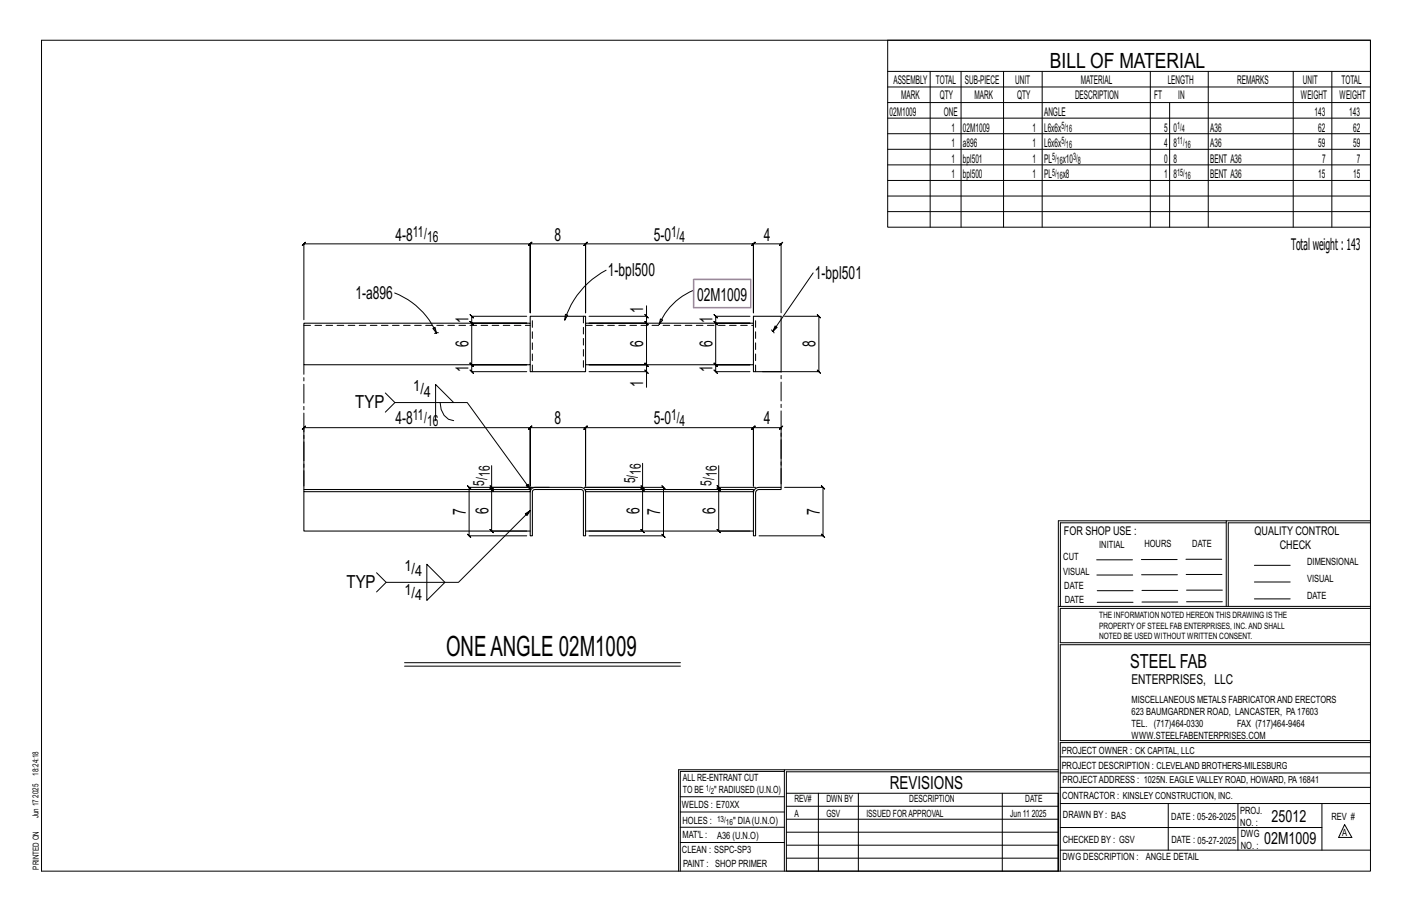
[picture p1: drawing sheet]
<svg xmlns="http://www.w3.org/2000/svg" width="432mm" height="279mm" viewBox="0 0 432 279" stroke-linecap="round" stroke-linejoin="round" font-family="sans-serif">
<g fill="none" stroke="#000" stroke-width=".31">
<path d="M12.7 12.3h406.4v254h-406.4zM271.5 12.3h147.6v57.2h-147.6zM271.5 21.8h147.6M271.5 26.6h147.6M271.5 31.4h147.6M271.5 36.1h147.6M284.5 21.8v47.7M293.9 21.8v47.7M306.9 21.8v47.7M318.7 21.8v47.7M351.8 21.8v47.7M357.7 31.4v38.1"/>
<path d="M369.5 21.8v47.7M395.5 21.8v47.7M407.3 21.8v47.7M271.5 40.9h147.6M271.5 45.6h147.6M271.5 50.4h147.6M271.5 55.2h147.6M271.5 59.9h147.6M271.5 64.7h147.6M120.7 89.6a23.1 23.1 0 0 1 12.8 12.2M161.1 96.7h-16.8l-.5-.5 1 1-.5-.5v2.1l-.5-.5 1 1-.5-.5h16.8h-16.8l-.5-.5 1 1-.5-.5v12.7l-.5-.5 1 1-.5-.5h16.8h-16.8l-.5-.5 1 1-.5-.5v2.1l-.5-.5 1 1-.5-.5h16.8M172.9 96.1l.7 .2-.9 1.6z"/>
<path d="M185.4 82.6a25.9 25.9 0 0 0-12.7 15.3M197.2 96.2l1 1zM197.7 96.7v2.1l-.5-.5 1 1-.5-.5h-17.6h17.6l-.5-.5 1 1-.5-.5v12.7l-.5-.5 1 1-.5-.5h-17.6h17.6l-.5-.5 1 1-.5-.5v2.1M197.7 93.5v3.2h-17.6M202 97.5l.6 .3-1 1.4zM212 88.8a19.4 19.4 0 0 0-10.4 10.4M229.3 96.7h-10.4l-.5-.5 1 1-.5-.5v2.1l-.5-.5 1 1-.5-.5h10.4h-10.4l-.5-.5 1 1-.5-.5v12.7l-.5-.5 1 1-.5-.5h10.4h-10.4l-.5-.5 1 1-.5-.5v2.1l-.5-.5 1 1-.5-.5h10.4M238.9 95.6v-21.1l.5-.5-1 1 .5-.5h-8.5l.5-.5-1 1 .5-.5v21.1v-21.1l.5-.5-1 1 .5-.5h-51.3l.5-.5-1 1 .5-.5v21.1v-21.1l.5-.5-1 1 .5-.5h-17l.5-.5-1 1 .5-.5v21.1v-21.1l.5-.5-1 1 .5-.5h-69.2l.5-.5-1 1 .5-.5v23.2M239.9 96.7h10.5l-.5-.5 1 1-.5-.5v16.9l-.5-.5 1 1-.5-.5h-17.2M248.7 83.4l-12.4 17.9 .7-1.7 .6 .5-1.3 1.2M132.4 100.4l.6-.3 .5 1.7zM133.5 101.8l-.6 .1"/>
<path d="M134.1 101.7l-.6 .1M180.1 113.6h17.6v4.8M197.2 113.1l1 1zM236 100.8l.3 .5M236.3 101.3l.4 .5M117.8 120.1l3 3h22.1l19.4 26.6-1.4-1.2 .6-.5 .8 1.7M120.8 123.1l-3 2.9M134.6 123.1a5 5 0 0 0 4.1 5.5M138.7 123.1l-5.5-5.6v11.1M149.8 148.5l1 1zM150.3 149v.6l-.5-.5 1 1-.5-.5h10.8h-10.8l-.5-.5 1 1-.5-.5v12.7l-.5-.5 1 1-.5-.5h10.8M150.3 142.4v6.6h17.7"/>
<path d="M162.1 156.1l-1.5 1 .6 .5 .9-1.5-21.9 21.9h-22.1l-2.9-2.9M162.5 149h-19l-.5-.5 1 1-.5-.5v14.8l-.5-.5 1 1-.5-.5h17.6M196 148.5l1 1zM196.5 149v.6l-.5-.5 1 1-.5-.5h-16.4h16.4l-.5-.5 1 1-.5-.5v12.7l-.5-.5 1 1-.5-.5h-16.4M196.5 141.6v7.4h-17.8h24.2l-.5-.5 1 1-.5-.5v14.8l-.5-.5 1 1-.5-.5h-22.8M219.3 148.5l1 1zM219.8 149v.6l-.5-.5 1 1-.5-.5h9.5h-9.5l-.5-.5 1 1-.5-.5v12.7l-.5-.5 1 1-.5-.5h9.5M219.8 142.4v6.6h11.3M238.9 147.9v-17.2l.5-.5-1 1 .5-.5h-8.5l.5-.5-1 1 .5-.5v17.9v-17.9l.5-.5-1 1 .5-.5h-51.3l.5-.5-1 1 .5-.5v17.9v-17.9l.5-.5-1 1 .5-.5h-17l.5-.5-1 1 .5-.5v17.9v-17.9l.5-.5-1 1 .5-.5h-69.2l.5-.5-1 1 .5-.5v17.9M239.9 149h11.8l-.5-.5 1 1-.5-.5v14.8l-.5-.5 1 1-.5-.5h-19.6M375 159.8h-50.7v25.6M375 159.2h-51.3l-.1 107.1"/>
<path d="M419.1 159.2h-44.1v26.2M419.1 159.8h-43.5v25.6M118.1 178l-2.9 2.9M130.5 172.5l5.6 5.5-5.6 5.5zM335.4 171.1h10.9M335.4 175.8h11M349 171h11M349.1 175.7h11M362.7 171h10.9M362.7 175.6h11M383.6 172.8h11M383.6 177.9h11"/>
<path d="M323.7 185.4h95.4M335.5 184.1h11M335.5 180.6h11M349.2 184h11M349.2 180.5h11M362.9 180.4h10.9M362.9 184h10.9M383.6 183.1h11M419.1 186h-94.9v10.5h94.9M419.1 197.1h-94.9v29.3h94.9v.6h-94.9v39.3M123.7 202.6h84.4M123.7 203.6h84.4"/>
<path d="M239.9 235.8h-31.9v30.5M239.9 235.3h-32.4v31M323.6 235.3h-83.7v31M323.6 235.9h-83.1v6.6M324.2 236.3h94.9M324.2 231.4h94.9M208 252.9h31.9M208 257.5h31.9M208 243.6h31.9M208 248.2h31.9M240.5 242.5h83.1v23.8h-83.1zM240.5 258.4h83.1"/>
<path d="M240.5 254.4h83.1M240.5 250.4h83.1M240.5 246.5h83.1M250.3 242.5v23.8M262.5 242.5v23.8M306.5 242.5v23.8M324.2 253h80.1M324.2 245.6h94.9M324.2 259.9h94.9M324.2 240.7h94.9M357.3 245.6v14.3M378.6 245.6v14.3"/>
<path d="M404.3 245.6v14.3M411.2 252.1l2.2 3.9h-4zM240.5 262.3h83.1"/>
</g>
<g fill="none" stroke="#000" stroke-width=".32">
<path d="M92.9 98.8h69.2v12.7h-69.2zM179.1 98.8h51.3v12.7h-51.3zM179.1 98.8v-2.1h-17v2.1M230.4 98.8v-2.1h8.5v16.9h-8.5v-2.1M179.1 111.5v2.1h-17v-2.1M92.9 149.6h69.2v.7h-69.2zM92.9 150.3v12h69.2M162.1 150.3v.1M162.3 149.7l.5-.5 .7-.2h14.2l.7 .2 .5 .5 .2 .7v13.4h-.7v-13.4l-.1-.4-.6-.4-14.5 .1-.4 .7v13.4h-.7v-13.4zM179.1 149.6h51.3v.7h-51.3zM179.1 150.3v.1M230.4 150.3v13.5h.7l.1-13.6 .9-.6h6.8v-.6h-6.8a1.72 1.72 0 0 0-1.7 1.7"/>
<path d="M179.1 162.3h51.3"/>
</g>
<path d="M92.9 99.5h69.2M178.4 96.7v16.9M179.1 99.5h51.3M162.8 113.6v-16.9M231.1 113.6v-16.9" fill="none" stroke="#000" stroke-width=".31" stroke-dasharray="2 1.4"/>
<path d="M212.1 85.4h17.5v8.7h-17.5z" fill="none" stroke="#f0f" stroke-width=".5"/>
<path d="M92.9 149.6v-38.1M238.9 149v-35.4" fill="none" stroke="#000" stroke-width=".31" stroke-dasharray="5.8 1 1 1"/>
<text font-size="8.6" x="136.4" y="200.6">ONEANGLE 02M1009</text>
<text font-size="6.4" x="321.1" y="20.7">BILL OF MATERIAL</text>
<text font-size="5.9" x="345.6" y="204.1">STEEL FAB</text>
<g font-size="5.5">
<text x="120.9" y="73.6">4-8</text>
<text x="169.6" y="73.6">8</text>
<text x="199.9" y="73.6">5-0</text>
<text x="233.6" y="73.6">4</text>
<text x="185.9" y="84.5">1-bpl500</text>
<text x="249.2" y="85.4">1-bpl501</text>
<text x="108.7" y="91.5">1-a896</text>
<text x="196.7" y="95.5" transform="rotate(-90 196.7 95.5)">1</text>
<text x="213.2" y="92">02M1009</text>
<text x="143.3" y="98.8" transform="rotate(-90 143.3 98.8)">1</text>
<text x="217.9" y="98.8" transform="rotate(-90 217.9 98.8)">1</text>
<text x="143.3" y="106.2" transform="rotate(-90 143.3 106.2)">6</text>
<text x="196.7" y="106.2" transform="rotate(-90 196.7 106.2)">6</text>
<text x="217.9" y="106.2" transform="rotate(-90 217.9 106.2)">6</text>
<text x="249.4" y="106.2" transform="rotate(-90 249.4 106.2)">8</text>
<text x="143.3" y="113.6" transform="rotate(-90 143.3 113.6)">1</text>
<text x="217.9" y="113.6" transform="rotate(-90 217.9 113.6)">1</text>
<text x="196.7" y="118.4" transform="rotate(-90 196.7 118.4)">1</text>
<text x="108.6" y="124.8">TYP</text>
<text x="120.9" y="129.7">4-8</text>
<text x="169.6" y="129.7">8</text>
<text x="199.9" y="129.7">5-0</text>
<text x="233.6" y="129.7">4</text>
<text x="142.5" y="157.4" transform="rotate(-90 142.5 157.4)">7</text>
<text x="149.4" y="157" transform="rotate(-90 149.4 157)">6</text>
<text x="195.5" y="157" transform="rotate(-90 195.5 157)">6</text>
<text x="201.9" y="157.4" transform="rotate(-90 201.9 157.4)">7</text>
<text x="218.8" y="157" transform="rotate(-90 218.8 157)">6</text>
<text x="250.7" y="157.4" transform="rotate(-90 250.7 157.4)">7</text>
<text x="105.9" y="179.8">TYP</text>
<text x="272.2" y="241.1">REVISIONS</text>
</g>
<g font-size="5.1">
<text x="388.9" y="251.3">25012</text>
<text x="386.6" y="258.1">02M1009</text>
</g>
<text font-size="4.9" x="394.8" y="76.4">Totalweight : 143</text>
<g font-size="4.7">
<text x="126.3" y="72.3">11/</text>
<text x="130.6" y="74">16</text>
<text x="205.2" y="72.3">1/</text>
<text x="207.8" y="74">4</text>
<text x="126.4" y="119.6">1/</text>
<text x="129.6" y="121.2">4</text>
<text x="126.3" y="128.5">11/</text>
<text x="130.6" y="130.2">16</text>
<text x="205.2" y="128.5">1/</text>
<text x="207.8" y="130.2">4</text>
<text x="148.1" y="148.4" transform="rotate(-90 148.1 148.4)">5/</text>
<text x="149.8" y="145.8" transform="rotate(-90 149.8 145.8)">16</text>
<text x="194.3" y="147.7" transform="rotate(-90 194.3 147.7)">5/</text>
<text x="195.9" y="145.1" transform="rotate(-90 195.9 145.1)">16</text>
<text x="217.6" y="148.5" transform="rotate(-90 217.6 148.5)">5/</text>
<text x="219.2" y="145.8" transform="rotate(-90 219.2 145.8)">16</text>
<text x="123.7" y="174.5">1/</text>
<text x="127" y="176.2">4</text>
<text x="123.7" y="181.9">1/</text>
<text x="127" y="183.5">4</text>
</g>
<text font-size="4.2" x="346" y="209.1">ENTERPRISES, LLC</text>
<g font-size="3.7">
<text x="273.2" y="25.6">ASSEMBLY</text>
<text x="286.2" y="25.6">TOTAL</text>
<text x="295.1" y="25.6">SUB-PIECE</text>
<text x="310.4" y="25.6">UNIT</text>
<text x="330.5" y="25.6">MATERIAL</text>
<text x="357.1" y="25.6">LENGTH</text>
<text x="378.3" y="25.6">REMARKS</text>
<text x="398.4" y="25.6">UNIT</text>
<text x="410.2" y="25.6">TOTAL</text>
<text x="272.1" y="35.5">02M1009</text>
<text x="275.6" y="30.4">MARK</text>
<text x="287.4" y="30.4">QTY</text>
<text x="288.6" y="35.5">ONE</text>
<text x="298" y="30.4">MARK</text>
<text x="311" y="30.4">QTY</text>
<text x="319.3" y="35.5">ANGLE</text>
<text x="328.7" y="30.4">DESCRIPTION</text>
<text x="353" y="30.4">FT</text>
<text x="360.3" y="30.4">IN</text>
<text x="397.8" y="30.4">WEIGHT</text>
<text x="402" y="35.5">143</text>
<text x="409.6" y="30.4">WEIGHT</text>
<text x="412.6" y="35.5">143</text>
<text x="290.9" y="40.2">1</text>
<text x="294.5" y="40.2">02M1009</text>
<text x="315.8" y="40.2">1</text>
<text x="319.3" y="40.2">L6x6x</text>
<text x="356" y="40.2">5</text>
<text x="358.9" y="40.2">0</text>
<text x="370.1" y="40.2">A36</text>
<text x="403.2" y="40.2">62</text>
<text x="413.8" y="40.2">62</text>
<text x="290.9" y="45">1</text>
<text x="294.5" y="45">a896</text>
<text x="315.8" y="45">1</text>
<text x="319.3" y="45">L6x6x</text>
<text x="356" y="45">4</text>
<text x="358.9" y="45">8</text>
<text x="370.1" y="45">A36</text>
<text x="403.2" y="45">59</text>
<text x="413.8" y="45">59</text>
<text x="290.9" y="49.7">1</text>
<text x="294.5" y="49.7">bpl501</text>
<text x="315.8" y="49.7">1</text>
<text x="319.3" y="49.7">PL</text>
<text x="325" y="49.7">x10</text>
<text x="356" y="49.7">0</text>
<text x="358.9" y="49.7">8</text>
<text x="370.1" y="49.7">BENT A36</text>
<text x="404.3" y="49.7">7</text>
<text x="415" y="49.7">7</text>
<text x="290.9" y="54.5">1</text>
<text x="294.5" y="54.5">bpl500</text>
<text x="315.8" y="54.5">1</text>
<text x="319.3" y="54.5">PL</text>
<text x="325" y="54.5">x8</text>
<text x="356" y="54.5">1</text>
<text x="358.9" y="54.5">8</text>
<text x="370.1" y="54.5">BENT A36</text>
<text x="403.2" y="54.5">15</text>
<text x="413.8" y="54.5">15</text>
<text x="325.3" y="163.4">FOR SHOP USE :</text>
<text x="383.7" y="163.4">QUALITY CONTROL</text>
<text x="391.4" y="167.8">CHECK</text>
</g>
<g font-size="3.1">
<text x="324.6" y="39.4">5/</text>
<text x="326" y="40.5">16</text>
<text x="360" y="39.4">1/</text>
<text x="361.4" y="40.5">4</text>
<text x="324.6" y="44.1">5/</text>
<text x="326" y="45.3">16</text>
<text x="360" y="44.1">11/</text>
<text x="362.3" y="45.3">16</text>
<text x="321.7" y="48.9">5/</text>
<text x="321.7" y="53.7">5/</text>
<text x="323.1" y="50">16</text>
<text x="328.2" y="48.9">3/</text>
<text x="329.6" y="50">8</text>
<text x="360" y="53.7">15/</text>
<text x="323.1" y="54.8">16</text>
<text x="362.3" y="54.8">16</text>
<text x="336.2" y="167.4">INITIAL</text>
<text x="350" y="167.1">HOURS</text>
<text x="364.6" y="167.2">DATE</text>
<text x="325.2" y="171.3">CUT</text>
<text x="399.8" y="172.8">DIMENSIONAL</text>
<text x="325.1" y="175.8">VISUAL</text>
<text x="399.8" y="177.9">VISUAL</text>
<text x="325.5" y="180">DATE</text>
<text x="325.7" y="184.4">DATE</text>
<text x="399.8" y="183.1">DATE</text>
<text x="346" y="215">MISCELLANEOUS METALS FABRICATORAND ERECTORS</text>
<text x="346" y="218.6">623 BAUMGARDNER ROAD, LANCASTER, PA17603</text>
<text x="346" y="225.8">WWW.STEELFABENTERPRISES.COM</text>
<text x="346" y="222.2">TEL. (717)464-0330</text>
<text x="378.3" y="222.2">FAX (717)464-9464</text>
<text x="324.7" y="230.5">PROJECT OWNER : CK CAPITAL, LLC</text>
<text x="208.8" y="238.8">ALL RE-ENTRANT CUT</text>
<text x="324.7" y="235.1">PROJECT DESCRIPTION : CLEVELAND BROTHERS-MILESBURG</text>
<text x="324.9" y="239.5">PROJECTADDRESS : 1025N. EAGLE VALLEY ROAD, HOWARD, PA16841</text>
<text x="208.8" y="242.5">TO BE</text>
<text x="218.4" y="242.5">&quot; RADIUSED (U.N.O)</text>
<text x="242.9" y="245.3">REV#</text>
<text x="252.7" y="245.3">DWN BY</text>
<text x="278.1" y="245.3">DESCRIPTION</text>
<text x="313.5" y="245.3">DATE</text>
<text x="324.9" y="244.2">CONTRACTOR : KINSLEY CONSTRUCTION, INC.</text>
<text x="208.5" y="247">WELDS : E70XX</text>
<text x="208.7" y="251.7">HOLES :</text>
<text x="224.2" y="251.8">&quot; DIA(U.N.O)</text>
<text x="242.9" y="249.9">A</text>
<text x="252.7" y="249.9">GSV</text>
<text x="264.9" y="249.9">ISSUED FORAPPROVAL</text>
<text x="309" y="249.9">Jun 11</text>
<text x="315.5" y="249.9">2025</text>
<text x="325.1" y="250">DRAWN BY : BAS</text>
<text x="358.2" y="250.5">DATE : 05-26-2025</text>
<text x="379.3" y="248.9">PROJ.</text>
<text x="407.2" y="250.5">REV #</text>
<text x="208.7" y="256.3">MAT'L :</text>
<text x="219.3" y="256.4">A36 (U.N.O)</text>
<text x="325" y="257.6">CHECKED BY : GSV</text>
<text x="358.3" y="257.7">DATE : 05-27-2025</text>
<text x="379.3" y="252.5">NO. :</text>
<text x="379.5" y="255.9">DWG</text>
<text x="410.5" y="255.5">A</text>
<text x="208.6" y="260.7">CLEAN : SSPC-SP3</text>
<text x="324.9" y="262.9">DWG DESCRIPTION :</text>
<text x="350.4" y="263">ANGLE DETAIL</text>
<text x="379.5" y="259.5">NO. :</text>
<text x="208.9" y="265">PAINT : SHOP PRIMER</text>
</g>
<g font-size="2.7">
<text x="336.1" y="189">THE INFORMATION NOTED HEREON THIS DRAWING IS THE</text>
<text x="336.1" y="195.4">NOTED BE USED WITHOUT WRITTEN CONSENT.</text>
<text x="336.1" y="192.2">PROPERTY OF STEEL FAB ENTERPRISES, INC.AND SHALL</text>
</g>
<g font-size="2.6">
<text x="215.9" y="241.8">1/</text>
<text x="217.4" y="242.7">2</text>
<text x="219.3" y="251.1">13/</text>
<text x="222" y="252.1">16</text>
</g>
<g font-size="2.5">
<text x="11.7" y="237.1" transform="rotate(-90 11.7 237.1)">18:24:18</text>
<text x="11.8" y="243.8" transform="rotate(-90 11.8 243.8)">2025</text>
<text x="11.8" y="250.1" transform="rotate(-90 11.8 250.1)">Jun 17</text>
<text x="11.9" y="265.8" transform="rotate(-90 11.9 265.8)">PRINTED ON</text>
</g>
</svg>
